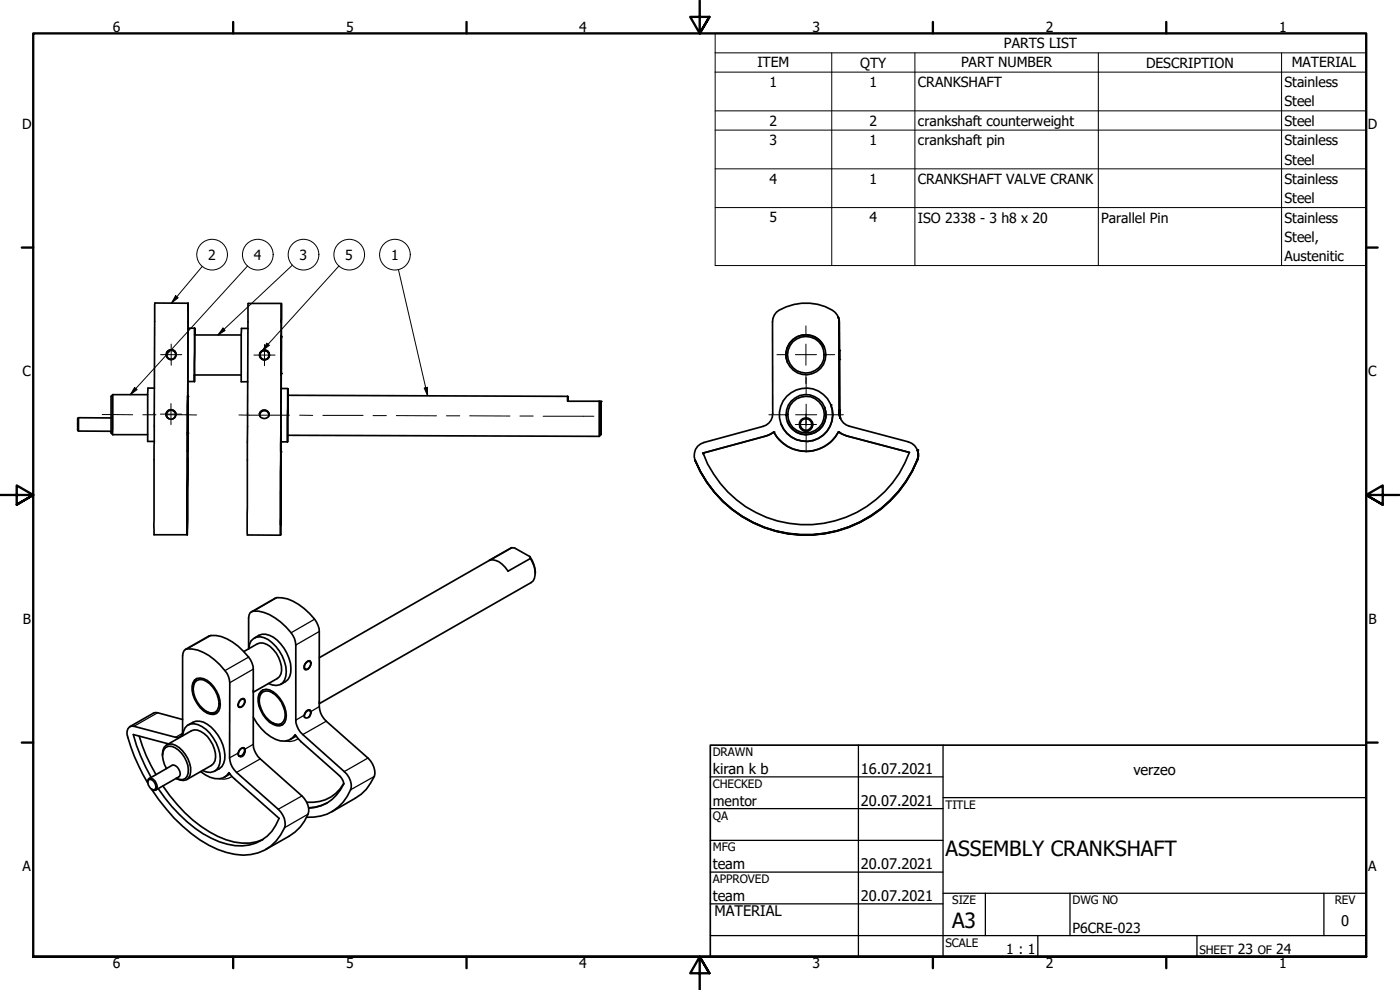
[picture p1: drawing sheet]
<svg xmlns="http://www.w3.org/2000/svg" width="420mm" height="297mm" viewBox="0 0 420 297" stroke-linecap="round" stroke-linejoin="round" font-family="sans-serif">
<!-- layer: Visible (ANSI) -->
<g fill="none" stroke="#000" stroke-width=".51">
<path d="M56.5 91l-10-.1-.3 42.8v26.8h10M56.5 98.5v-7.5l-.2 33.1M56.5 98.5l-.1 16h2M56.5 98.5h1.9M74.4 98.5h-1.9l-.1 1.6v14.4h2M84.5 91l-10.1 .2-.2 41.4v27.9l10 .1M251.5 95l.1 .1M251.6 95.2l.3 1.4M251.6 95.2l.2 1.4M251.6 95.1l.2 1.5M251.9 96.6l.1 27.5M33.8 118.4v12"/>
<path d="M33.8 118.4a1.83 1.83 0 0 0-.5 2.1v7.8a1.89 1.89 0 0 0 .5 2.1M33.8 118.4h10.5M46.4 116.4h-2l-.1 1.6v14.4h2M52.8 105.8a1.49 1.49 0 0 0-2-.7 1.49 1.49 0 0 0-.8 1.9M56.3 119v11zM56.4 118.5l-.1 12zM58.4 112.5h14M58.4 100.5v-2v16v-2M58.4 100.5v12M58.4 100.5h14M80.8 105.9a1.49 1.49 0 0 0-2-.7 1.49 1.49 0 0 0-.8 1.9M84.4 116.6l.1-25.5-.3 69.4 .1-27.6"/>
<path d="M84.4 100.6v12zM84.4 116.6l-.1 16M84.4 101.1v11zM84.4 116.6h2M86.4 116.6l-.1 16zM86.4 118.6l84 .3M170.4 118.9v1.5zM247.5 104.3a6 6 0 0 0-7.8-3.4 6 6 0 0 0-3.4 7.7M251.8 105v2.9zM251.9 105v3zM251.9 105.3v2.6M23.6 125.3v4"/>
<path d="M23.6 125.3l-.3 .3v2.1a1.45 1.45 0 0 0 .3 1.6M23.6 129.3l9.7 .1M23.6 125.3l9.7 .1M33.8 130.4h10.5M50.8 125.7a1.37 1.37 0 0 1-.4-2.2 1.37 1.37 0 0 1 2.1 .2 1.37 1.37 0 0 1-.7 2M52.7 123.8a1.49 1.49 0 0 0-1.6-.9 1.49 1.49 0 0 0-1.3 1.4 1.49 1.49 0 0 1 1.6-1.4 1.49 1.49 0 0 1 1.4 1.5M52.8 124.1a1.51 1.51 0 0 1-1.5 1.7 1.51 1.51 0 0 1-1.5-1.7l.2 .8M56.3 135.5h.1M56.3 124.1v13.4M56.3 130.9v-1.2v5.8v-5.9l-.1 27.9 .1-20.1M56.3 124.1l-.1 36.4 .1-27.7M78 125a1.36 1.36 0 0 1 1.3-1.8 1.36 1.36 0 0 1 1.3 1.8"/>
<path d="M78.2 123.6a1.34 1.34 0 0 1 2.3 0 1.34 1.34 0 0 1-1.2 2 1.25 1.25 0 0 1-1.2-.6 1.25 1.25 0 0 1 .1-1.4zM80.7 123.9a1.51 1.51 0 0 0-1.5-.9 1.51 1.51 0 0 0-1.3 1.2M84.3 136.1h.1M84.3 132.6v3v-5.9l-.1 27.8 .1-21.4M84.3 132.6v3.5M84.3 132.6h2M86.3 130.6l93.5 .3M170.4 120.4h9.4M179.8 120.4v10.5M179.8 120.4h.5M180.3 120.4v10zM180.3 130.4l-.5 .5"/>
<path d="M208.6 138.2a36 36 0 0 0 33.4 22.4 36 36 0 0 0 33.3-22.6 36 36 0 0 1-33.3 22.6 36 36 0 0 1-33.3-22.4M208.6 138.1l.1 .1M208.6 138v.1M211 135.9l.1 .5M229.7 130.9l-18.7 5M243.8 126.6a2.01 2.01 0 0 1-1.1 2.7 2.01 2.01 0 0 1-2.7-1.2M247.5 122.2a6 6 0 0 1-3.4 7.8 6 6 0 0 1-7.8-3.5M249.4 121.5a8 8 0 0 1-4.6 10.4 8 8 0 0 1-10.4-4.6M251.9 124a4.1 4.1 0 0 0 3 3.9l17.7 4.7a4 4 0 0 1 2.7 5.3 36 36 0 0 1-33.3 22.5 36 36 0 0 1-33.4-22.2M251.9 124.1l.3 1.4M251.9 122.9l.3 2.6zM251.9 123.2v.9"/>
<path d="M252 124.1l.2 1.4zM252 124.1v-1.1v1.6l.2 .9-.2-1.4v.2M252 124.1l-.2-27.6a4.1 4.1 0 0 0-2-3.4 15.7 15.7 0 0 0-16.8 .6l-1 1.9-.2 1 .1 27.5a3.9 3.9 0 0 1-2.9 3.8l-17.7 4.9a4 4 0 0 0-2.7 5.4M254.1 130.8l-2.4-1.2a11 11 0 0 1-19.5 .1l-2.5 1.2M254.1 130.8l18.8 4.9a33 33 0 0 1-30.9 21.8 33 33 0 0 1-31-21.6M254.1 130.8l-2.4-1.2a11.1 11.1 0 0 1-19.5 .1l-2.5 1.2M275.3 135.1l.3 .9-.3 2 .3-.9-.3-2M275.3 135l.3 2a35.9 35.9 0 0 1-33.1 23.5 35.9 35.9 0 0 1-33.8-22.3M153.6 164.3l-6.7 3.8a5.3 5.3 0 0 1 5.6 3.3l6.7-3.8M153.6 164.3l.9 .2 4.5 2.5M153.6 164.3l-57.8 33M159 167a8.7 8.7 0 0 1 1.7 5.1"/>
<path d="M159 167l.2 .6M159.2 167.6a6.5 6.5 0 0 1 .8 6.7l-64.2 36.8M55.6 194.9l7.1-4.1a10.3 10.3 0 0 1 8.8 3.1 12.2 12.2 0 0 1 4.4 6l.1 23.4a6.1 6.1 0 0 0 2.1 4.4l12.5 11.1a5.4 5.4 0 0 1 .8 7.6l-1.3 1.7-1.6 1.6-1.7 1.2-7 4M73.2 195.5l4.1-2.3a4 4 0 0 1 4.7 1.7 8.5 8.5 0 0 1 2.3 7.3l-.4 .8-.7 .6-7.2 4.1M74.6 194.7v-9.3a1.7 1.7 0 0 1 1.5-2 13 13 0 0 1 9.8 4.7 8.1 8.1 0 0 1 2.9 5.4v22.6a6.1 6.1 0 0 0 2.1 4.3l12.4 11.1a5.2 5.2 0 0 1 .9 7.4 12.8 12.8 0 0 1-12.2 6.3M74.7 194.7a3.3 3.3 0 0 1 4.5-3.4 11.7 11.7 0 0 1 6.6 11.6 3.2 3.2 0 0 1-5.2 2.2M75.5 183.6l7-4.1a8.6 8.6 0 0 1 7.1 1.8 16.7 16.7 0 0 1 5.8 6.3l.4 1.9v22.5a6.4 6.4 0 0 0 2.1 4.4l12.5 11a5.8 5.8 0 0 1 1.9 5.6 13.2 13.2 0 0 1-5.7 6.5l-7 4.1M76.3 191.4a4.8 4.8 0 0 1 6.9 .7 11.2 11.2 0 0 1 3.7 10.9l-.5 .9-2.1 1.4M91.9 198.7l1-.5a1.64 1.64 0 0 1 .2 1.8 1.64 1.64 0 0 1-1.6 .9 1.63 1.63 0 0 1 .4-2.2zM92.1 198.6l.5-.2 .4 .1a1.5 1.5 0 0 1-1.4 2.2 1.51 1.51 0 0 1 .5-2.1zM92.8 198.2l.3 .3M54.8 215.9l-8.2-2.1-7.7 4.2"/>
<path d="M56.5 217.5a4.9 4.9 0 0 1 6.9 .7 11.1 11.1 0 0 1 3.7 10.8l-.5 1-2.2 1.4M58.4 204a3.4 3.4 0 0 1 4.8 1 8.7 8.7 0 0 1 2.8 7.5 2.4 2.4 0 0 1-3.8 1.5 8.6 8.6 0 0 1-4.3-9.2zM58.5 204.7a2.42 2.42 0 0 1 3.3-.3 8 8 0 0 1 3.8 7.8 2.23 2.23 0 0 1-3.8 1.2 8.3 8.3 0 0 1-3.7-7.8zM59.1 203.6a3.7 3.7 0 0 0-1.1 3.1M61.8 213.4a3.5 3.5 0 0 0 3.2 .6M71.6 212.1l.3 .1M72.3 209.8l1-.1a1.79 1.79 0 0 1-1.4 2.6 1.25 1.25 0 0 1 0-2zM72.3 209.9l.5-.2 .4 .1a1.57 1.57 0 0 1-1.5 2.3 1.72 1.72 0 0 1 .6-2.2zM73 209.6l.3 .3M76 215.2a13.5 13.5 0 0 0 8.1 7.1 4.2 4.2 0 0 0 4.5-1.8l1.7 2 11.6 10.3a4.2 4.2 0 0 1 1.3 2.4 12 12 0 0 1-10.6 7.3M78.3 207.4a2.77 2.77 0 0 1 3.7 .2 9.1 9.1 0 0 1 3.8 8.3 2.36 2.36 0 0 1-3.8 1.4 8.7 8.7 0 0 1-4.3-9zM78.4 208.1a2.39 2.39 0 0 1 3.3-.3 8.1 8.1 0 0 1 3.8 7.8 2.06 2.06 0 0 1-2.8 1.6 7.9 7.9 0 0 1-4.8-8.2z"/>
<path d="M78.9 207a3.5 3.5 0 0 0-1.1 3M81.7 216.8a3.4 3.4 0 0 0 3.1 .6M91.4 215.1a1.69 1.69 0 0 1 1.6-1.9 1.53 1.53 0 0 1-.4 2.1M91.4 200.8h.4M91.8 213.5l.5-.4h.8a1.37 1.37 0 0 1 0 1.8 1.37 1.37 0 0 1-1.8 .2l-.1-.5zM92.8 213l.3 .3M41.8 220.9a47.4 47.4 0 0 0 5 11.5M44.3 234.7l.1-.8 .4-.4a2.34 2.34 0 0 1 2 3.5l-.4 .2-.8-.4M44.4 235a53.5 53.5 0 0 1-6.3-14.8 1.84 1.84 0 0 1 2.1-2.3l12.5 3.3a1.66 1.66 0 0 0 2.1-1.9v-22.6a1.82 1.82 0 0 1 1.4-2 13.4 13.4 0 0 1 9.8 4.7 7.8 7.8 0 0 1 3 5.4l-.1 22.6a6.4 6.4 0 0 0 2.1 4.4l12.5 11a5.3 5.3 0 0 1 .8 7.6 13.5 13.5 0 0 1-16.4 5.4 36.5 36.5 0 0 1-15.6-10.3l-4.7-5.6-2.1-3.1M44.4 234.2l.4-.3a2.01 2.01 0 0 1 1.6 3.1 2.26 2.26 0 0 1-2-2.8zM44.8 233.6l6.9-4a2.45 2.45 0 0 1 2.3 3.2l-7.3 4.2M48.8 226.7a2.67 2.67 0 0 1 .9-2.9 2.67 2.67 0 0 1 3-.2 8.6 8.6 0 0 1 4.3 9 2.62 2.62 0 0 1-4.1 .9 2.35 2.35 0 0 0 2.7 0 2.35 2.35 0 0 0 .9-2.6 8 8 0 0 0-4.9-6.9 2.33 2.33 0 0 0-2.8 2.8l.5 2.5 .7 1.3"/>
<path d="M48.9 235.8a39.9 39.9 0 0 0 18.9 16.2 15.1 15.1 0 0 0 11.1-.1M50 223.5l7.5-4.2a3.5 3.5 0 0 1 3.7 .8 8.8 8.8 0 0 1 3.3 8.2l-.4 .8-.7 .6-7.4 4.2M50.5 223.2l-10.5-2.8a55.7 55.7 0 0 0 5.3 12.8M54.8 220.8a3.3 3.3 0 0 1 3.4-3.6 10.9 10.9 0 0 1 7.9 10.4 3.6 3.6 0 0 1-3 4.2l-2.3-.6M60.2 231.5a7.4 7.4 0 0 0 6.7 1.9l1-.6 .8-1 1.8 2 13.3 11.7a12.3 12.3 0 0 1-15.6 7.8 30.9 30.9 0 0 1-14.4-8.9l-2.2-2.4-4.1-5.3M69 232.2l-1.7 1M71.4 226a.92 .92 0 0 0 .7 1 .92 .92 0 0 0 1.1-.4l.3-1.8a1.87 1.87 0 0 1-1.7 2.1M71.8 226.9h.1M72.8 226.6a1.46 1.46 0 0 0 .4-2.1 1.6 1.6 0 0 0-1.5 2.3l.4 .1M73 224.3l.3 .3M73.5 225l-.1-.5-.4-.2a1.88 1.88 0 0 0-1.6 1.9M88.8 220.9l-1.7 1"/>
<path d="M103.1 235.1a11.1 11.1 0 0 1-11 5.6M98.2 240.9l-3.6 1.3-2 .2"/>
<circle cx="51.4" cy="106.4" r="1.37"/>
<circle cx="51.4" cy="106.4" r="1.5"/>
<circle cx="79.4" cy="106.5" r="1.5"/>
<circle cx="79.4" cy="106.6" r="1.37"/>
<circle cx="241.8" cy="106.5" r="5.5"/>
<circle cx="241.8" cy="106.4" r="6"/>
<circle cx="241.9" cy="127.4" r="1.77"/>
<circle cx="241.9" cy="124.4" r="5.5"/>
<circle cx="241.9" cy="124.4" r="6"/>
<circle cx="241.9" cy="127.3" r="2"/>
<circle cx="241.9" cy="124.4" r="8"/>
</g>
<g fill="#000">
<circle cx="56.3" cy="119" r=".25"/>
<circle cx="84.4" cy="101.1" r=".25"/>
<circle cx="84.4" cy="112.1" r=".25"/>
<circle cx="251.9" cy="107.9" r=".25"/>
<circle cx="251.9" cy="105.1" r=".25"/>
<circle cx="56.3" cy="130" r=".25"/>
<circle cx="84.3" cy="135.6" r=".25"/>
<circle cx="180.3" cy="120.4" r=".25"/>
<circle cx="211" cy="135.9" r=".25"/>
<circle cx="232.2" cy="129.7" r=".25"/>
<circle cx="249.4" cy="121.5" r=".25"/>
<circle cx="251.7" cy="129.6" r=".25"/>
<circle cx="251.9" cy="123" r=".25"/>
<circle cx="275.3" cy="135.1" r=".25"/>
<circle cx="275.3" cy="135" r=".25"/>
</g>
<!-- layer: Visible Narrow (ANSI) -->
<g fill="none" stroke="#000" stroke-width=".38">
<path d="M83.1 179.3l-7 4.1M63.3 190.7l-7.1 4M74.6 197.2l-7.1 4M94.4 185.8l-7 4.1M95.8 189.5l-7 4M47.3 213.9l-7.1 4M76 200.8l-7 4M91.2 214.6l-2.4 1.5M95.8 212l-2.5 1.5M97.9 216.4l-7 4M54.7 220.1l-2 1.1M69.7 233l-1.2 .5-1.3 .3-1.4-.1"/>
<path d="M71.4 226l-2.5 1.4M76 223.3l-2.5 1.5M78.1 227.7l-7.1 4.1M89.5 221.7l-1.2 .5-1.2 .3-1.4-.1M90.6 238.8l-7.1 4M110.4 227.4l-7.1 4.1M112.3 233l-7.1 4M92.5 244.3l-7.1 4"/>
</g>
<!-- layer: Symbol (ANSI) -->
<g fill="none" stroke="#000" stroke-width=".3">
<path d="M214.6 15.9v-5.9h195.4v5.9M214.6 15.9h195.4v5.7M214.6 15.9v63.8h195.4v-58.1M249.6 15.9v63.8M274.6 15.9v63.8M329.6 15.9v63.8M384.6 15.9v63.8M214.6 21.6h195.4M214.6 33.3h195.4M214.6 39h195.4M214.6 50.7h195.4M60.7 79.9l-9.3 11.1"/>
<path d="M74.3 79.8l-22.8 25M87.8 79.6l-22.4 20.9M101.7 79.8l-22.2 24.6M214.6 62.3h195.4M52.7 88.7l.8 .6-2.1 1.7zM66.9 98.4l.7 .8-2.2 1.3zM119.6 80.9l8.7 37.8M40.4 116.3l.7 .6-2 1.5zM49.9 106.5l-10.8 11.9M51.3 105l-1.2 1.3M79.3 104.3l-.5 .8 .5-.3M79.3 104.6l-.5 .5"/>
<path d="M79.5 103.9l.6-.9 .7 .6-1.3 1M127.3 116.4l1-.2v2.5z"/>
<circle cx="63.7" cy="76.4" r="4.6"/>
<circle cx="77.4" cy="76.4" r="4.6"/>
<circle cx="91.1" cy="76.4" r="4.6"/>
<circle cx="104.8" cy="76.4" r="4.6"/>
<circle cx="118.5" cy="76.4" r="4.6"/>
</g>
<!-- layer: Border (ANSI) -->
<g fill="none" stroke="#000" stroke-width=".7">
<path d="M70 6.6v3.4M140 6.6v3.4M210 0v10l-2.9-4.9h5.8l-2.9 4.9 2.9-4.9M280 6.6v3.4M350 6.6v3.4M6.5 74.3h3.5M410 74.3h3.4M0 148.5h10l-5-2.8v5.7l5-2.9-5 2.9M420 148.5h-10l5-2.8v5.7l-5-2.9 5 2.9M6.5 222.8h3.5M410 222.8h3.4M10 287.1v-277.1h400v277.1h-400h400"/>
<path d="M70 287.1v3.4M140 287.1v3.4M212.9 292l-2.9-4.9 2.9 4.9h-5.8l2.9-4.9v9.9M280 287.1v3.4M350 287.1v3.4"/>
</g>
<!-- layer: Title (ANSI) -->
<g fill="none" stroke="#000" stroke-width=".38">
<path d="M213.2 233.1h69.8M257.6 223.6v63.5M283 239.3h127M283 223.6v63.5M213.2 242.6h69.8M213.2 252.1h69.8M213.2 261.7h69.8M213.2 271.2h69.8M283 268h127M295.7 268v12.7M321.1 268v12.7M397.3 268v12.7"/>
<path d="M213.2 280.7h196.8M311.5 280.7v6.4M359.2 280.7v6.4"/>
</g>
<path d="M213.2 223.6h196.8v63.5h-196.8z" fill="none" stroke="#000" stroke-width=".51"/>
<!-- layer: Centerline (ANSI) -->
<g fill="none" stroke="#000" stroke-width=".3">
<path d="M80.6 107.3a1.44 1.44 0 0 0-.3-1.8 1.44 1.44 0 0 0-1.8-.1 1.44 1.44 0 0 1 2.2 .7 1.44 1.44 0 0 1-1.4 1.9 1.44 1.44 0 0 1-1.3-2l.5-.6a1.43 1.43 0 0 0-.4 1.8 1.43 1.43 0 0 0 1.7 .7M30.7 124.4h3.1M33.7 124.4h6.1M42.9 124.4h3.9M49.8 124.4l9.2 .1M71.7 124.5l15.2 .1M89.9 124.6h4M96.9 124.6h12.1M112 124.7h4M118.9 124.7l12.1 .1M134 124.8h4M141 124.8h12"/>
<path d="M156 124.8h4M163 124.9h15.2"/>
</g>
<!-- layer: Center Mark (ANSI) -->
<g fill="none" stroke="#000" stroke-width=".3">
<path d="M241.9 97.8v2.5M48.2 106.4h6.3M51.4 103.2v6.4M76.2 106.5h6.3M79.4 103.4v6.3M233.2 106.4h2.5M238.7 106.4h6.3M241.9 103.2v6.4M241.9 112.6v2.5M241.9 113.3v5M248 106.4h2.5M48.1 124.3h6.4"/>
<path d="M51.3 121.1v6.3M230.8 124.4h4.9M238.7 127.4h6.3M238.8 124.4h6.3M241.9 124.2v6.3M241.9 121.3v6.3M241.9 130.6v5M248.1 124.4h5"/>
</g>
<!-- layer: Symbol (ANSI) -->
<g fill="#000">
<path d="M52.7 88.7l.8 .6-2.1 1.7z" fill-rule="evenodd"/>
<path d="M66.9 98.4l.7 .8-2.2 1.3z" fill-rule="evenodd"/>
<path d="M40.4 116.3l.7 .6-2 1.5z" fill-rule="evenodd"/>
<path d="M80.1 103l.7 .6-2 1.5z" fill-rule="evenodd"/>
<path d="M127.3 116.4l1-.2v2.5z" fill-rule="evenodd"/>
</g>
<g font-size="6.3">
<text x="283.8" y="257">ASSEMBLY CRANKSHAFT</text>
<text x="285.8" y="278.6">A3</text>
</g>
<g font-size="4.4">
<text x="213.9" y="232.2">kiran k b</text>
<text x="258.4" y="232.2">16.07.2021</text>
<text x="340.2" y="232.6">verzeo</text>
<text x="258.4" y="241.7">20.07.2021</text>
<text x="213.9" y="260.8">team</text>
<text x="258.4" y="260.8">20.07.2021</text>
<text x="213.9" y="270.3">team</text>
<text x="214.4" y="274.8">MATERIAL</text>
<text x="258.4" y="270.3">20.07.2021</text>
<text x="402.5" y="277.8">0</text>
</g>
<g font-size="4.2">
<text x="33.8" y="9.6">6</text>
<text x="103.9" y="9.6">5</text>
<text x="173.9" y="9.6">4</text>
<text x="243.8" y="9.6">3</text>
<text x="313.9" y="9.6">2</text>
<text x="383.9" y="9.6">1</text>
<text x="301.3" y="14.5">PARTS LIST</text>
<text x="227.3" y="20.2">ITEM</text>
<text x="258.2" y="20.3">QTY</text>
<text x="288.4" y="20.2">PART NUMBER</text>
<text x="344" y="20.3">DESCRIPTION</text>
<text x="387.7" y="20.2">MATERIAL</text>
<text x="230.9" y="26.1">1</text>
<text x="261" y="26.1">1</text>
<text x="275.5" y="26.1">CRANKSHAFT</text>
<text x="385.5" y="26.1">Stainless</text>
<text x="385.5" y="31.9">Steel</text>
<text x="6.7" y="38.7">D</text>
<text x="230.9" y="37.7">2</text>
<text x="261" y="37.7">2</text>
<text x="275.5" y="37.8">crankshaft counterweight</text>
<text x="385.5" y="37.8">Steel</text>
<text x="410.5" y="38.7">D</text>
<text x="230.9" y="43.5">3</text>
<text x="261" y="43.5">1</text>
<text x="275.5" y="43.5">crankshaft pin</text>
<text x="385.5" y="43.5">Stainless</text>
<text x="385.5" y="49.4">Steel</text>
<text x="230.9" y="55.1">4</text>
<text x="261" y="55.1">1</text>
<text x="275.5" y="55.1">CRANKSHAFT VALVE CRANK</text>
<text x="385.5" y="55.2">Stainless</text>
<text x="385.5" y="60.9">Steel</text>
<text x="230.9" y="66.7">5</text>
<text x="261" y="66.7">4</text>
<text x="275.5" y="66.8">ISO 2338 - 3 h8 x 20</text>
<text x="330.5" y="66.8">Parallel Pin</text>
<text x="385.5" y="66.8">Stainless</text>
<text x="62.5" y="78">2</text>
<text x="76.2" y="78">4</text>
<text x="89.9" y="78">3</text>
<text x="103.6" y="78">5</text>
<text x="117.3" y="78">1</text>
<text x="385.5" y="72.6">Steel,</text>
<text x="385.5" y="78.4">Austenitic</text>
<text x="6.8" y="113">C</text>
<text x="410.7" y="113">C</text>
<text x="6.9" y="187.2">B</text>
<text x="410.7" y="187.2">B</text>
<text x="213.9" y="241.8">mentor</text>
<text x="6.8" y="261.4">A</text>
<text x="410.7" y="261.4">A</text>
<text x="321.9" y="279.9">P6CRE-023</text>
<text x="302" y="286.3">1 : 1</text>
<text x="371.5" y="286.2">23</text>
<text x="383" y="286.2">24</text>
<text x="33.8" y="290.5">6</text>
<text x="103.9" y="290.5">5</text>
<text x="173.9" y="290.5">4</text>
<text x="243.8" y="290.5">3</text>
<text x="313.9" y="290.5">2</text>
<text x="383.9" y="290.5">1</text>
</g>
<g font-size="3.5">
<text x="213.9" y="226.9">DRAWN</text>
<text x="213.9" y="236.4">CHECKED</text>
<text x="213.9" y="245.9">QA</text>
<text x="283.8" y="242.6">TITLE</text>
<text x="213.9" y="255.4">MFG</text>
<text x="213.9" y="265">APPROVED</text>
<text x="285.8" y="271.3">SIZE</text>
<text x="321.9" y="271.3">DWG NO</text>
<text x="400.6" y="271.3">REV</text>
<text x="283.8" y="284">SCALE</text>
<text x="360" y="286.2">SHEET</text>
<text x="377.4" y="286.2">OF</text>
</g>
</svg>
